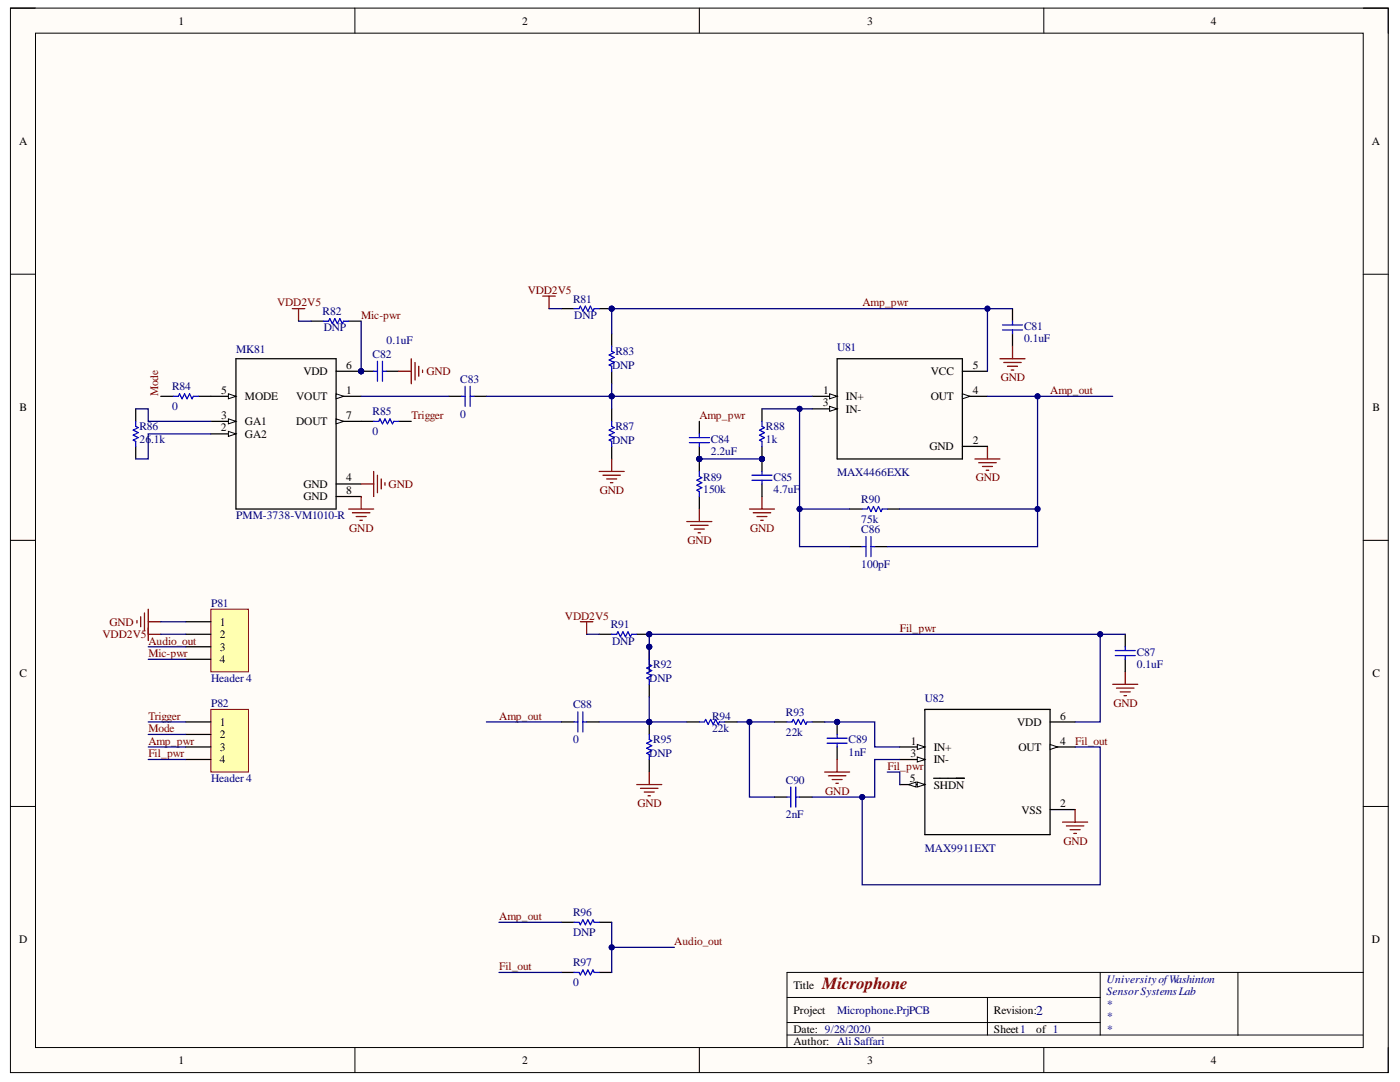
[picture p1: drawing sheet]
<svg xmlns="http://www.w3.org/2000/svg" width="279mm" height="216mm" viewBox="0 0 279 216" stroke-linecap="round" stroke-linejoin="round" font-family="sans-serif">
<path d="M2.1 1.6h275v212.4h-275z" fill-rule="evenodd" fill="#fffcf8"/>
<path d="M2.1 1.6h275v212.4h-275z" fill="none" stroke="#000" stroke-width=".2"/>
<path d="M7.1 6.6h265v202.4h-265z" fill-rule="evenodd" fill="#fffcf8"/>
<g fill="none" stroke="#000" stroke-width=".2">
<path d="M2.1 1.6h5M7.1 6.6h265v202.4h-265zM70.8 1.6v5M139.6 1.6v5M208.3 1.6v5M272.1 1.6h5v5M2.1 54.7h5M272.1 54.7h5M2.1 107.8h5M272.1 107.8h5M2.1 160.9h5M272.1 160.9h5"/>
<path d="M157.1 199h62.5M197.1 199v7.5M219.6 194v12.5M247.1 194v12.5M272.1 194h-115v15M70.8 209v5M139.6 209v5M157.1 206.5h115M157.1 204h62.5M208.3 209v5M277.1 209v5"/>
</g>
<circle cx="72.1" cy="74.1" r=".5" fill="#000080"/>
<circle cx="72.1" cy="74.1" r=".5" fill="none" stroke="#000080" stroke-width=".2"/>
<path d="M47.1 71.6h20v30h-20zM67.1 99.1h5M67.1 96.6h5M67.1 84.1h5" fill="none" stroke="#000" stroke-width=".25"/>
<path d="M67.1 83.6l1.5 .5-1.5 .5z" fill="#f8fcff"/>
<path d="M67.1 83.6l1.5 .5-1.5 .5z" fill="none" stroke="#000" stroke-width=".2"/>
<path d="M67.1 79.1h5" fill="none" stroke="#000" stroke-width=".25"/>
<path d="M67.1 78.6l1.5 .5-1.5 .5z" fill="#f8fcff"/>
<path d="M67.1 78.6l1.5 .5-1.5 .5z" fill="none" stroke="#000" stroke-width=".2"/>
<path d="M67.1 74.1h5" fill="none" stroke="#000" stroke-width=".25"/>
<circle cx="72.1" cy="74.1" r=".5" fill="#000080"/>
<circle cx="72.1" cy="74.1" r=".5" fill="none" stroke="#000080" stroke-width=".2"/>
<path d="M42.1 86.6h5" fill="none" stroke="#000" stroke-width=".25"/>
<path d="M45.6 86.1l1.5 .5-1.5 .5z" fill="#f8fcff"/>
<path d="M45.6 86.1l1.5 .5-1.5 .5z" fill="none" stroke="#000" stroke-width=".2"/>
<path d="M42.1 84.1h5" fill="none" stroke="#000" stroke-width=".25"/>
<path d="M45.6 83.6l1.5 .5-1.5 .5z" fill="#f8fcff"/>
<path d="M45.6 83.6l1.5 .5-1.5 .5z" fill="none" stroke="#000" stroke-width=".2"/>
<path d="M42.1 79.1h5" fill="none" stroke="#000" stroke-width=".25"/>
<path d="M45.6 78.6l1.5 .5-1.5 .5z" fill="#f8fcff"/>
<path d="M45.6 78.6l1.5 .5-1.5 .5z" fill="none" stroke="#000" stroke-width=".2"/>
<path d="M32.1 79.1h2.5M39.6 79.1h2.5M27.1 81.6v2.5M27.1 89.1v2.5" fill="none" stroke="#000" stroke-width=".25"/>
<path d="M34.6 79.1h1l.2-.5 .5 1 .5-1 .5 1 .5-1 .5 1 .3-.5h1M27.1 84.1v1l.5 .2-1 .5 1 .5-1 .5 1 .5-1 .5 .5 .3v1" fill="none" stroke="#00f" stroke-width=".25"/>
<path d="M72.1 99.1v2.5M72.1 96.6h2.5M74.6 94.1v5M75.3 94.8v3.5M76.1 95.6v2M76.8 96.3v.5M69.6 101.6h5M70.3 102.3h3.5M71.1 103.1h2M71.8 103.8h.5" fill="none" stroke="#800000" stroke-width=".25"/>
<circle cx="72.1" cy="74.1" r=".5" fill="#000080"/>
<circle cx="72.1" cy="74.1" r=".5" fill="none" stroke="#000080" stroke-width=".2"/>
<path d="M72.1 74.1h2.5" fill="none" stroke="#000" stroke-width=".25"/>
<circle cx="72.1" cy="74.1" r=".5" fill="#000080"/>
<circle cx="72.1" cy="74.1" r=".5" fill="none" stroke="#000080" stroke-width=".2"/>
<path d="M77.1 74.1h2.5M89.6 79.1h2.5M94.6 79.1h2.5M122.1 66.6v2.5M122.1 74.1v2.5M72.1 84.1h2.5M79.6 84.1h2.5M122.1 81.6v2.5M122.1 89.1v2.5" fill="none" stroke="#000" stroke-width=".25"/>
<path d="M74.6 74.1h.7M75.3 72.1v4M76.3 72.1v4M76.3 74.1h.8M92.1 79.1h.7M92.8 77.1v4M93.8 77.1v4M93.8 79.1h.8M122.1 69.1v1l.5 .2-1 .5 1 .5-1 .5 1 .5-1 .5 .5 .3v1M74.6 84.1h1l.2-.5 .5 1 .5-1 .5 1 .5-1 .5 1 .3-.5h1M122.1 84.1v1l.5 .2-1 .5 1 .5-1 .5 1 .5-1 .5 .5 .3v1" fill="none" stroke="#00f" stroke-width=".25"/>
<path d="M79.6 74.1h2.5M82.1 71.6v5M82.8 72.3v3.5M83.6 73.1v2M84.3 73.8v.5M119.6 94.1h5M120.3 94.8h3.5M121.1 95.6h2M121.8 96.3h.5M122.1 91.6v2.5" fill="none" stroke="#800000" stroke-width=".25"/>
<circle cx="152.1" cy="91.6" r=".5" fill="#000080"/>
<circle cx="152.1" cy="91.6" r=".5" fill="none" stroke="#000080" stroke-width=".2"/>
<path d="M152.1 89.1v2.5" fill="none" stroke="#000" stroke-width=".25"/>
<circle cx="152.1" cy="91.6" r=".5" fill="#000080"/>
<circle cx="152.1" cy="91.6" r=".5" fill="none" stroke="#000080" stroke-width=".2"/>
<path d="M152.1 81.6v2.5" fill="none" stroke="#000" stroke-width=".25"/>
<path d="M152.1 84.1v1l.5 .2-1 .5 1 .5-1 .5 1 .5-1 .5 .5 .3v1" fill="none" stroke="#00f" stroke-width=".25"/>
<circle cx="139.6" cy="91.6" r=".5" fill="#000080"/>
<circle cx="139.6" cy="91.6" r=".5" fill="none" stroke="#000080" stroke-width=".2"/>
<path d="M139.6 89.1v2.5" fill="none" stroke="#000" stroke-width=".25"/>
<circle cx="139.6" cy="91.6" r=".5" fill="#000080"/>
<circle cx="139.6" cy="91.6" r=".5" fill="none" stroke="#000080" stroke-width=".2"/>
<path d="M202.1 61.6v2.5M202.1 66.6v2.5M139.6 84.1v2.5M169.6 101.6h2.5M169.6 109.1h2.5M174.6 109.1h2.5M177.1 101.6h2.5M184.6 141.6h25v24.9h-25zM209.6 149h5M209.6 161.5h5" fill="none" stroke="#000" stroke-width=".25"/>
<g fill="none" stroke="#00f" stroke-width=".25">
<path d="M200.1 65.8h4M200.1 64.8h4M202.1 64.1v.7M202.1 65.8v.8M137.6 87.3h4M137.6 88.3h4M139.6 86.6v.7M139.6 88.3v.8M172.1 109.1h.7M172.1 101.6h1l.2-.5 .5 1 .5-1 .5 1 .5-1 .5 1 .3-.5h1M172.8 107.1v4M173.8 107.1v4"/>
<path d="M173.8 109.1h.8"/>
</g>
<g fill="none" stroke="#800000" stroke-width=".25">
<path d="M199.6 71.6h5M200.3 72.3h3.5M201.1 73.1h2M201.8 73.8h.5M202.1 69.1v2.5M152.1 99.1v2.5M194.6 91.6h5M195.3 92.3h3.5M196.1 93.1h2M196.8 93.8h.5M197.1 89.1v2.5M149.6 101.6h5"/>
<path d="M150.3 102.3h3.5M151.1 103.1h2M151.8 103.8h.5M27.3 123.8v.5M28.1 123.1v2M28.8 122.3v3.5M29.6 121.6v5M29.6 124.1h2.5"/>
</g>
<path d="M209.6 148.6l1.5 .4-1.5 .6z" fill="#f8fcff"/>
<path d="M209.6 148.6l1.5 .4-1.5 .6z" fill="none" stroke="#000" stroke-width=".2"/>
<path d="M179.6 156.6h5M209.6 144.1h5" fill="none" stroke="#000" stroke-width=".25"/>
<path d="M183.1 156l1.5 .6-1.5 .5z" fill="#f8fcff"/>
<path d="M183.1 156l1.5 .6-1.5 .5z" fill="none" stroke="#000" stroke-width=".2"/>
<path d="M181.3 156.6l1.5-.6v1.1z" fill="#f8fcff"/>
<path d="M181.3 156.6l1.5-.6v1.1z" fill="none" stroke="#000" stroke-width=".2"/>
<path d="M179.6 151.6h5M186.3 155.3h6.2" fill="none" stroke="#000" stroke-width=".25"/>
<path d="M183.1 151l1.5 .6-1.5 .5z" fill="#f8fcff"/>
<path d="M183.1 151l1.5 .6-1.5 .5z" fill="none" stroke="#000" stroke-width=".2"/>
<path d="M179.6 149h5" fill="none" stroke="#000" stroke-width=".25"/>
<path d="M183.1 148.6l1.5 .4-1.5 .6z" fill="#f8fcff"/>
<path d="M183.1 148.6l1.5 .4-1.5 .6z" fill="none" stroke="#000" stroke-width=".2"/>
<path d="M222.1 136.6h5M222.8 137.3h3.5M223.6 138.1h2M224.3 138.8h.5M224.6 134.1v2.5M212.1 164h5M212.8 164.8h3.5M213.6 165.5h2M214.3 166.3h.5M214.6 161.5v2.5" fill="none" stroke="#800000" stroke-width=".25"/>
<path d="M224.6 126.6v2.5M224.6 131.6v2.5" fill="none" stroke="#000" stroke-width=".25"/>
<path d="M222.6 129.8h4M222.6 130.8h4M224.6 129.1v.7M224.6 130.8v.8" fill="none" stroke="#00f" stroke-width=".25"/>
<circle cx="167.1" cy="144.1" r=".5" fill="#000080"/>
<circle cx="167.1" cy="144.1" r=".5" fill="none" stroke="#000080" stroke-width=".2"/>
<path d="M167.1 144.1v2.4" fill="none" stroke="#000" stroke-width=".25"/>
<circle cx="167.1" cy="144.1" r=".5" fill="#000080"/>
<circle cx="167.1" cy="144.1" r=".5" fill="none" stroke="#000080" stroke-width=".2"/>
<path d="M137.1 144.1h2.5M144.6 144.1h2.5M154.6 144.1h2.5M154.6 159h2.5M159.6 159h2.5M162.1 144.1h2.5M167.1 149v2.5" fill="none" stroke="#000" stroke-width=".25"/>
<path d="M139.6 144.1h1l.2-.5 .5 1 .5-1 .5 1 .5-1 .5 1 .3-.5h1M157.1 144.1h1l.2-.5 .5 1 .5-1 .5 1 .5-1 .5 1 .3-.5h1M157.1 159h.7M157.8 157v4M158.8 157v4M158.8 159h.8M165.1 148.3h4M165.1 147.3h4M167.1 146.5v.8M167.1 148.3v.7" fill="none" stroke="#00f" stroke-width=".25"/>
<path d="M164.6 154h5M165.3 154.8h3.5M166.1 155.5h2M166.8 156.3h.5M167.1 151.5v2.5" fill="none" stroke="#800000" stroke-width=".25"/>
<circle cx="129.6" cy="129.1" r=".5" fill="#000080"/>
<circle cx="129.6" cy="129.1" r=".5" fill="none" stroke="#000080" stroke-width=".2"/>
<path d="M129.6 129.1v2.5" fill="none" stroke="#000" stroke-width=".25"/>
<circle cx="129.6" cy="129.1" r=".5" fill="#000080"/>
<circle cx="129.6" cy="129.1" r=".5" fill="none" stroke="#000080" stroke-width=".2"/>
<path d="M129.6 136.6v2.5" fill="none" stroke="#000" stroke-width=".25"/>
<path d="M129.6 131.6v1l.5 .2-1 .5 1 .5-1 .5 1 .5-1 .5 .5 .3v1" fill="none" stroke="#00f" stroke-width=".25"/>
<circle cx="129.6" cy="144.1" r=".5" fill="#000080"/>
<circle cx="129.6" cy="144.1" r=".5" fill="none" stroke="#000080" stroke-width=".2"/>
<path d="M129.6 144.1v2.4" fill="none" stroke="#000" stroke-width=".25"/>
<circle cx="129.6" cy="144.1" r=".5" fill="#000080"/>
<circle cx="129.6" cy="144.1" r=".5" fill="none" stroke="#000080" stroke-width=".2"/>
<path d="M129.6 151.5v2.5M112.1 184h2.5M112.1 194h2.5M119.6 184h2.5M119.6 194h2.5" fill="none" stroke="#000" stroke-width=".25"/>
<path d="M129.6 146.5v1.1l.5 .2-1 .5 1 .5-1 .5 1 .5-1 .5 .5 .2v1M114.6 184h1l.2 .5 .5-1 .5 1 .5-1 .5 1 .5-1 .3 .5h1M114.6 194h1l.2 .5 .5-1 .5 1 .5-1 .5 1 .5-1 .3 .5h1" fill="none" stroke="#00f" stroke-width=".25"/>
<path d="M42.1 121.6h7.5v12.5h-7.5z" fill-rule="evenodd" fill="#ffffb0"/>
<path d="M42.1 121.6h7.5v12.5h-7.5z" fill="none" stroke="#800000" stroke-width=".2"/>
<path d="M37.1 124.1h5M37.1 126.6h5M37.1 129.1h5M37.1 131.6h5" fill="none" stroke="#000" stroke-width=".25"/>
<path d="M42.1 141.6h7.5v12.4h-7.5z" fill-rule="evenodd" fill="#ffffb0"/>
<path d="M42.1 141.6h7.5v12.4h-7.5z" fill="none" stroke="#800000" stroke-width=".2"/>
<path d="M192.1 79.1h5M167.1 91.6v-20h25v20h-25M192.1 89.1h5M37.1 144.1h5M37.1 146.5h5M37.1 149h5M37.1 151.5h5" fill="none" stroke="#000" stroke-width=".25"/>
<path d="M29.6 125.3v2.5M29.6 126.6h2.5M127.1 156.5h5M127.8 157.3h3.5M128.6 158h2M129.3 158.8h.5M129.6 154v2.5" fill="none" stroke="#800000" stroke-width=".25"/>
<path d="M192.1 78.6l1.5 .5-1.5 .5z" fill="#f8fcff"/>
<path d="M192.1 78.6l1.5 .5-1.5 .5z" fill="none" stroke="#000" stroke-width=".2"/>
<path d="M192.1 74.1h5M162.1 81.6h5" fill="none" stroke="#000" stroke-width=".25"/>
<path d="M165.6 81.1l1.5 .5-1.5 .5z" fill="#f8fcff"/>
<path d="M165.6 81.1l1.5 .5-1.5 .5z" fill="none" stroke="#000" stroke-width=".2"/>
<path d="M162.1 79.1h5" fill="none" stroke="#000" stroke-width=".25"/>
<path d="M165.6 78.6l1.5 .5-1.5 .5z" fill="#f8fcff"/>
<path d="M165.6 78.6l1.5 .5-1.5 .5z" fill="none" stroke="#000" stroke-width=".2"/>
<circle cx="152.1" cy="91.6" r=".5" fill="#000080"/>
<circle cx="152.1" cy="91.6" r=".5" fill="none" stroke="#000080" stroke-width=".2"/>
<path d="M152.1 91.6v2.5M152.1 96.6v2.5" fill="none" stroke="#000" stroke-width=".25"/>
<circle cx="152.1" cy="91.6" r=".5" fill="#000080"/>
<circle cx="152.1" cy="91.6" r=".5" fill="none" stroke="#000080" stroke-width=".2"/>
<path d="M150.1 94.8h4M150.1 95.8h4M152.1 94.1v.7M152.1 95.8v.8" fill="none" stroke="#00f" stroke-width=".25"/>
<circle cx="139.6" cy="91.6" r=".5" fill="#000080"/>
<circle cx="139.6" cy="91.6" r=".5" fill="none" stroke="#000080" stroke-width=".2"/>
<path d="M139.6 91.6v2.5" fill="none" stroke="#000" stroke-width=".25"/>
<circle cx="139.6" cy="91.6" r=".5" fill="#000080"/>
<circle cx="139.6" cy="91.6" r=".5" fill="none" stroke="#000080" stroke-width=".2"/>
<path d="M62.1 64.1h2.5M69.6 64.1h2.5M139.6 99.1v2.5" fill="none" stroke="#000" stroke-width=".25"/>
<path d="M64.6 64.1h1l.2-.5 .5 1 .5-1 .5 1 .5-1 .5 1 .3-.5h1M139.6 94.1v1l.5 .2-1 .5 1 .5-1 .5 1 .5-1 .5 .5 .3v1" fill="none" stroke="#00f" stroke-width=".25"/>
<path d="M58.3 61.6h2.5M59.6 61.6v2.5M137.1 104.1h5M137.8 104.8h3.5M138.6 105.6h2M139.3 106.3h.5M139.6 101.6v2.5" fill="none" stroke="#800000" stroke-width=".25"/>
<circle cx="122.1" cy="61.6" r=".5" fill="#000080"/>
<circle cx="122.1" cy="61.6" r=".5" fill="none" stroke="#000080" stroke-width=".2"/>
<path d="M112.1 61.6h2.5M119.6 61.6h2.5" fill="none" stroke="#000" stroke-width=".25"/>
<circle cx="122.1" cy="61.6" r=".5" fill="#000080"/>
<circle cx="122.1" cy="61.6" r=".5" fill="none" stroke="#000080" stroke-width=".2"/>
<path d="M114.6 61.6h1l.2-.5 .5 1 .5-1 .5 1 .5-1 .5 1 .3-.5h1" fill="none" stroke="#00f" stroke-width=".25"/>
<path d="M108.3 59.1h2.5M109.6 59.1v2.5" fill="none" stroke="#800000" stroke-width=".25"/>
<circle cx="129.6" cy="126.6" r=".5" fill="#000080"/>
<circle cx="129.6" cy="126.6" r=".5" fill="none" stroke="#000080" stroke-width=".2"/>
<path d="M119.6 126.6h2.5M127.1 126.6h2.5" fill="none" stroke="#000" stroke-width=".25"/>
<circle cx="129.6" cy="126.6" r=".5" fill="#000080"/>
<circle cx="129.6" cy="126.6" r=".5" fill="none" stroke="#000080" stroke-width=".2"/>
<path d="M122.1 126.6h1l.2-.5 .5 1 .5-1 .5 1 .5-1 .5 1 .3-.5h1" fill="none" stroke="#00f" stroke-width=".25"/>
<path d="M115.8 124.1h2.5M117.1 124.1v2.5" fill="none" stroke="#800000" stroke-width=".25"/>
<path d="M72.1 79.1h17.5M122.1 79.1v2.5M27.1 81.6h2.5v2.5h12.5M42.1 86.6h-12.5v5h-2.5" fill="none" stroke="#000080" stroke-width=".25"/>
<circle cx="122.1" cy="79.1" r=".5" fill="#000080"/>
<circle cx="122.1" cy="79.1" r=".5" fill="none" stroke="#000080" stroke-width=".2"/>
<path d="M159.6 101.6v7.5h10" fill="none" stroke="#000080" stroke-width=".25"/>
<circle cx="159.6" cy="101.6" r=".5" fill="#000080"/>
<circle cx="159.6" cy="101.6" r=".5" fill="none" stroke="#000080" stroke-width=".2"/>
<path d="M179.6 101.6h27.5v7.5h-30" fill="none" stroke="#000080" stroke-width=".25"/>
<circle cx="207.1" cy="101.6" r=".5" fill="#000080"/>
<circle cx="207.1" cy="101.6" r=".5" fill="none" stroke="#000080" stroke-width=".2"/>
<path d="M197.1 79.1h10v22.5" fill="none" stroke="#000080" stroke-width=".25"/>
<circle cx="207.1" cy="101.6" r=".5" fill="#000080"/>
<circle cx="207.1" cy="101.6" r=".5" fill="none" stroke="#000080" stroke-width=".2"/>
<circle cx="207.1" cy="79.1" r=".5" fill="#000080"/>
<circle cx="207.1" cy="79.1" r=".5" fill="none" stroke="#000080" stroke-width=".2"/>
<path d="M162.1 81.6h-2.5v20h10" fill="none" stroke="#000080" stroke-width=".25"/>
<circle cx="159.6" cy="81.6" r=".5" fill="#000080"/>
<circle cx="159.6" cy="81.6" r=".5" fill="none" stroke="#000080" stroke-width=".2"/>
<circle cx="159.6" cy="101.6" r=".5" fill="#000080"/>
<circle cx="159.6" cy="101.6" r=".5" fill="none" stroke="#000080" stroke-width=".2"/>
<path d="M152.1 81.6h7.5" fill="none" stroke="#000080" stroke-width=".25"/>
<circle cx="159.6" cy="81.6" r=".5" fill="#000080"/>
<circle cx="159.6" cy="81.6" r=".5" fill="none" stroke="#000080" stroke-width=".2"/>
<path d="M122.1 76.6v2.5h-25" fill="none" stroke="#000080" stroke-width=".25"/>
<circle cx="122.1" cy="79.1" r=".5" fill="#000080"/>
<circle cx="122.1" cy="79.1" r=".5" fill="none" stroke="#000080" stroke-width=".2"/>
<path d="M122.1 79.1h40" fill="none" stroke="#000080" stroke-width=".25"/>
<circle cx="122.1" cy="79.1" r=".5" fill="#000080"/>
<circle cx="122.1" cy="79.1" r=".5" fill="none" stroke="#000080" stroke-width=".2"/>
<path d="M99.6 184h12.5M99.6 194h12.5M122.1 189h12.5" fill="none" stroke="#000080" stroke-width=".25"/>
<circle cx="122.1" cy="189" r=".5" fill="#000080"/>
<circle cx="122.1" cy="189" r=".5" fill="none" stroke="#000080" stroke-width=".2"/>
<path d="M72.1 64.1v10" fill="none" stroke="#000080" stroke-width=".25"/>
<circle cx="72.1" cy="74.1" r=".5" fill="#000080"/>
<circle cx="72.1" cy="74.1" r=".5" fill="none" stroke="#000080" stroke-width=".2"/>
<path d="M207.1 79.1h15M29.6 129.1h7.5M32.1 124.1h5M32.1 126.6h5M29.6 144.1h7.5M29.6 146.5h7.5M29.6 149h7.5" fill="none" stroke="#000080" stroke-width=".25"/>
<circle cx="207.1" cy="79.1" r=".5" fill="#000080"/>
<circle cx="207.1" cy="79.1" r=".5" fill="none" stroke="#000080" stroke-width=".2"/>
<path d="M122.1 66.6v-5h75v12.5M29.6 131.6h7.5" fill="none" stroke="#000080" stroke-width=".25"/>
<circle cx="122.1" cy="61.6" r=".5" fill="#000080"/>
<circle cx="122.1" cy="61.6" r=".5" fill="none" stroke="#000080" stroke-width=".2"/>
<circle cx="197.1" cy="61.6" r=".5" fill="#000080"/>
<circle cx="197.1" cy="61.6" r=".5" fill="none" stroke="#000080" stroke-width=".2"/>
<path d="M197.1 61.6h5" fill="none" stroke="#000080" stroke-width=".25"/>
<circle cx="197.1" cy="61.6" r=".5" fill="#000080"/>
<circle cx="197.1" cy="61.6" r=".5" fill="none" stroke="#000080" stroke-width=".2"/>
<path d="M149.6 144.1h5" fill="none" stroke="#000080" stroke-width=".25"/>
<circle cx="149.6" cy="144.1" r=".5" fill="#000080"/>
<circle cx="149.6" cy="144.1" r=".5" fill="none" stroke="#000080" stroke-width=".2"/>
<path d="M147.1 144.1h2.5v14.9h5" fill="none" stroke="#000080" stroke-width=".25"/>
<circle cx="149.6" cy="144.1" r=".5" fill="#000080"/>
<circle cx="149.6" cy="144.1" r=".5" fill="none" stroke="#000080" stroke-width=".2"/>
<path d="M162.1 159h10" fill="none" stroke="#000080" stroke-width=".25"/>
<circle cx="172.1" cy="159" r=".5" fill="#000080"/>
<circle cx="172.1" cy="159" r=".5" fill="none" stroke="#000080" stroke-width=".2"/>
<path d="M214.6 149h5v27.5h-47.5v-17.5h2.5v-7.4h5" fill="none" stroke="#000080" stroke-width=".25"/>
<circle cx="172.1" cy="159" r=".5" fill="#000080"/>
<circle cx="172.1" cy="159" r=".5" fill="none" stroke="#000080" stroke-width=".2"/>
<path d="M164.6 144.1h10v4.9h5" fill="none" stroke="#000080" stroke-width=".25"/>
<circle cx="167.1" cy="144.1" r=".5" fill="#000080"/>
<circle cx="167.1" cy="144.1" r=".5" fill="none" stroke="#000080" stroke-width=".2"/>
<path d="M129.6 134.1v-7.5h90v17.5h-5M29.6 151.5h7.5" fill="none" stroke="#000080" stroke-width=".25"/>
<circle cx="129.6" cy="129.1" r=".5" fill="#000080"/>
<circle cx="129.6" cy="129.1" r=".5" fill="none" stroke="#000080" stroke-width=".2"/>
<circle cx="129.6" cy="126.6" r=".5" fill="#000080"/>
<circle cx="129.6" cy="126.6" r=".5" fill="none" stroke="#000080" stroke-width=".2"/>
<circle cx="219.6" cy="126.6" r=".5" fill="#000080"/>
<circle cx="219.6" cy="126.6" r=".5" fill="none" stroke="#000080" stroke-width=".2"/>
<path d="M219.6 126.6h5" fill="none" stroke="#000080" stroke-width=".25"/>
<circle cx="219.6" cy="126.6" r=".5" fill="#000080"/>
<circle cx="219.6" cy="126.6" r=".5" fill="none" stroke="#000080" stroke-width=".2"/>
<path d="M139.6 91.6h12.5" fill="none" stroke="#000080" stroke-width=".25"/>
<circle cx="152.1" cy="91.6" r=".5" fill="#000080"/>
<circle cx="152.1" cy="91.6" r=".5" fill="none" stroke="#000080" stroke-width=".2"/>
<circle cx="139.6" cy="91.6" r=".5" fill="#000080"/>
<circle cx="139.6" cy="91.6" r=".5" fill="none" stroke="#000080" stroke-width=".2"/>
<path d="M177.1 154h2.5v2.6M122.1 184v10" fill="none" stroke="#000080" stroke-width=".25"/>
<circle cx="122.1" cy="189" r=".5" fill="#000080"/>
<circle cx="122.1" cy="189" r=".5" fill="none" stroke="#000080" stroke-width=".2"/>
<path d="M59.6 64.1h2.5M109.6 61.6h2.5M117.1 126.6h2.5M97.1 144.1h15M119.6 144.1h17.5" fill="none" stroke="#000080" stroke-width=".25"/>
<circle cx="129.6" cy="144.1" r=".5" fill="#000080"/>
<circle cx="129.6" cy="144.1" r=".5" fill="none" stroke="#000080" stroke-width=".2"/>
<path d="M129.6 139.1v5" fill="none" stroke="#000080" stroke-width=".25"/>
<circle cx="129.6" cy="144.1" r=".5" fill="#000080"/>
<circle cx="129.6" cy="144.1" r=".5" fill="none" stroke="#000080" stroke-width=".2"/>
<path d="M112.1 144.1h2.5M117.1 144.1h2.5" fill="none" stroke="#000" stroke-width=".25"/>
<path d="M114.6 144.1h.7M115.3 142.1v4M116.3 142.1v4M116.3 144.1h.8" fill="none" stroke="#00f" stroke-width=".25"/>
<text font-size="3.4" fill="#800000" x="164.1" y="197.3">Microphone</text>
<text font-size="2.7" fill="#000080" x="206.8" y="202.4">2</text>
<g font-size="2.3">
<text x="35.6" y="4.9">1</text>
<text x="104.2" y="4.9">2</text>
<text x="173.1" y="4.9">3</text>
<text x="241.7" y="4.9">4</text>
<text x="3.8" y="28.9">A</text>
<text x="273.8" y="28.9">A</text>
<text x="60.6" y="74.8">VDD</text>
<text x="69.1" y="73.7">6</text>
<text x="185.8" y="74.8">VCC</text>
<text x="194.1" y="73.7">5</text>
<text x="3.9" y="82">B</text>
<text x="44.2" y="83.6">3</text>
<text x="44.2" y="78.6">5</text>
<text x="48.9" y="79.8">MODE</text>
<text x="59.1" y="79.8">VOUT</text>
<text x="69.1" y="83.6">7</text>
<text x="69.1" y="78.6">1</text>
<text x="164.2" y="81.1">3</text>
<text x="164.3" y="78.6">1</text>
<text x="168.8" y="82.4">IN-</text>
<text x="168.8" y="79.8">IN+</text>
<text x="185.8" y="79.8">OUT</text>
<text x="194.1" y="78.6">4</text>
<text x="273.9" y="82">B</text>
<text x="44.1" y="86.1">2</text>
<text x="48.9" y="87.4">GA2</text>
<text x="48.9" y="84.9">GA1</text>
<text x="59.1" y="84.9">DOUT</text>
<text x="185.5" y="89.9">GND</text>
<text x="194.1" y="88.6">2</text>
<text x="60.6" y="99.9">GND</text>
<text x="60.6" y="97.3">GND</text>
<text x="69.1" y="98.6">8</text>
<text x="69.1" y="96.1">4</text>
<text x="43.9" y="124.8">1</text>
<text x="43.9" y="127.3">2</text>
<text x="43.9" y="129.8">3</text>
<text x="3.9" y="135.1">C</text>
<text x="43.9" y="132.3">4</text>
<text x="273.9" y="135.1">C</text>
<text x="211.6" y="143.6">6</text>
<text x="43.9" y="144.9">1</text>
<text x="43.9" y="147.3">2</text>
<text x="43.9" y="149.8">3</text>
<text x="181.8" y="148.6">1</text>
<text x="186.3" y="149.8">IN+</text>
<text x="203" y="144.9">VDD</text>
<text x="203.3" y="149.8">OUT</text>
<text x="211.6" y="148.6">4</text>
<text x="43.9" y="152.3">4</text>
<text x="181.7" y="151.1">3</text>
<text x="186.3" y="152.3">IN-</text>
<text x="181.6" y="156.1">5</text>
<text x="186.3" y="157.4">SHDN</text>
<text x="211.6" y="161.1">2</text>
<text x="203.9" y="162.4">VSS</text>
<text x="3.8" y="188.2">D</text>
<text x="273.8" y="188.2">D</text>
<text x="158.3" y="197.3">Title</text>
<text x="158.3" y="202.3">Project</text>
<text x="198.4" y="202.3">Revision:</text>
<text x="158.3" y="208.5">Author: Ali Saffari</text>
<text x="158.3" y="206.1">Date: 9/28/2020</text>
<text x="198.4" y="206.1">Sheet1</text>
<text x="206.8" y="206.1">of 1</text>
<text x="35.6" y="212.3">1</text>
<text x="104.2" y="212.3">2</text>
<text x="173.1" y="212.3">3</text>
<text x="241.7" y="212.3">4</text>
</g>
<g font-size="2.3" fill="#800000">
<text x="105.3" y="58.6">VDD2V5</text>
<text x="55.3" y="61.1">VDD2V5</text>
<text x="72.1" y="63.6">Mic-pwr</text>
<text x="172.1" y="61.1">Amp_pwr</text>
<text x="85.1" y="74.8">GND</text>
<text x="199.7" y="76.1">GND</text>
<text x="31.6" y="79.1" transform="rotate(-90 31.6 79.1)">Mode</text>
<text x="82.1" y="83.6">Trigger</text>
<text x="139.6" y="83.6">Amp_pwr</text>
<text x="209.6" y="78.6">Amp_out</text>
<text x="77.6" y="97.3">GND</text>
<text x="119.7" y="98.6">GND</text>
<text x="194.7" y="96.1">GND</text>
<text x="69.7" y="106.1">GND</text>
<text x="149.7" y="106.1">GND</text>
<text x="137.2" y="108.6">GND</text>
<text x="21.8" y="124.8">GND</text>
<text x="112.8" y="123.6">VDD2V5</text>
<text x="20.5" y="127.3">VDD2V5</text>
<text x="29.6" y="128.6">Audio_out</text>
<text x="29.6" y="131.1">Mic-pwr</text>
<text x="179.6" y="126.1">Fil_pwr</text>
<text x="29.6" y="143.6">Trigger</text>
<text x="99.6" y="143.6">Amp_out</text>
<text x="222.2" y="141">GND</text>
<text x="29.6" y="146.1">Mode</text>
<text x="29.6" y="148.6">Amp_pwr</text>
<text x="214.6" y="148.6">Fil_out</text>
<text x="29.6" y="151.1">Fil_pwr</text>
<text x="177.1" y="153.6">Fil_pwr</text>
<text x="127.2" y="161.1">GND</text>
<text x="164.7" y="158.6">GND</text>
<text x="212.2" y="168.6">GND</text>
<text x="99.6" y="183.6">Amp_out</text>
<text x="134.6" y="188.6">Audio_out</text>
<text x="99.6" y="193.6">Fil_out</text>
</g>
<g font-size="2.3" fill="#000080">
<text x="64.4" y="62.8">R82</text>
<text x="114.4" y="60.4">R81</text>
<text x="114.6" y="63.6">DNP</text>
<text x="204.4" y="65.9">C81</text>
<text x="47.1" y="70.4">MK81</text>
<text x="64.6" y="66.1">DNP</text>
<text x="74.4" y="71.4">C82</text>
<text x="77.1" y="68.6">0.1uF</text>
<text x="122.8" y="70.9">R83</text>
<text x="167.1" y="70.1">U81</text>
<text x="204.4" y="68.3">0.1uF</text>
<text x="34.3" y="77.9">R84</text>
<text x="91.9" y="76.4">C83</text>
<text x="122.1" y="73.7">DNP</text>
<text x="34.3" y="81.9">0</text>
<text x="74.4" y="82.9">R85</text>
<text x="91.9" y="83.4">0</text>
<text x="27.8" y="88.4">26</text>
<text x="27.8" y="85.8">R86</text>
<text x="30.2" y="88.4">.1k</text>
<text x="74.4" y="86.8">0</text>
<text x="122.1" y="88.6">DNP</text>
<text x="122.8" y="85.8">R87</text>
<text x="141.9" y="88.4">C84</text>
<text x="152.8" y="88.4">1k</text>
<text x="152.8" y="85.8">R88</text>
<text x="140.3" y="95.9">R89</text>
<text x="141.9" y="90.8">2.2uF</text>
<text x="154.4" y="95.9">C85</text>
<text x="167.1" y="95">MAX4466EXK</text>
<text x="140.3" y="98.3">150k</text>
<text x="154.4" y="98.3">4.7uF</text>
<text x="171.9" y="100.4">R90</text>
<text x="47.1" y="103.6">PMM-3738-VM1010-R</text>
<text x="171.9" y="104.3">75k</text>
<text x="171.9" y="106.4">C86</text>
<text x="171.9" y="113.3">100pF</text>
<text x="42.1" y="121.1">P81</text>
<text x="121.9" y="125.3">R91</text>
<text x="122.1" y="128.6">DNP</text>
<text x="226.9" y="130.8">C87</text>
<text x="42.1" y="136.1">Header 4</text>
<text x="129.6" y="136.1">DNP</text>
<text x="130.3" y="133.4">R92</text>
<text x="226.9" y="133.4">0.1uF</text>
<text x="42.1" y="141">P82</text>
<text x="114.4" y="141.3">C88</text>
<text x="142.1" y="143.6">R94</text>
<text x="156.8" y="142.8">R93</text>
<text x="184.6" y="140.1">U82</text>
<text x="114.4" y="148.3">0</text>
<text x="130.3" y="148.3">R95</text>
<text x="142.1" y="146.1">22k</text>
<text x="156.8" y="146.8">22k</text>
<text x="169.3" y="148.3">C89</text>
<text x="129.6" y="151.1">DNP</text>
<text x="169.3" y="150.9">1nF</text>
<text x="42.1" y="156.1">Header 4</text>
<text x="156.8" y="156.4">C90</text>
<text x="156.8" y="163.3">2nF</text>
<text x="184.6" y="170">MAX9911EXT</text>
<text x="114.4" y="182.8">R96</text>
<text x="114.4" y="186.8">DNP</text>
<text x="114.4" y="196.8">0</text>
<text x="114.4" y="192.8">R97</text>
<text x="220.9" y="196.1">UniversityofWashinton</text>
<text x="167.1" y="202.3">Microphone.PrjPCB</text>
<text x="220.9" y="198.5">SensorSystemsLab</text>
<text x="220.9" y="201.1">*</text>
<text x="220.9" y="203.5">*</text>
<text x="220.9" y="206.1">*</text>
</g>
</svg>
